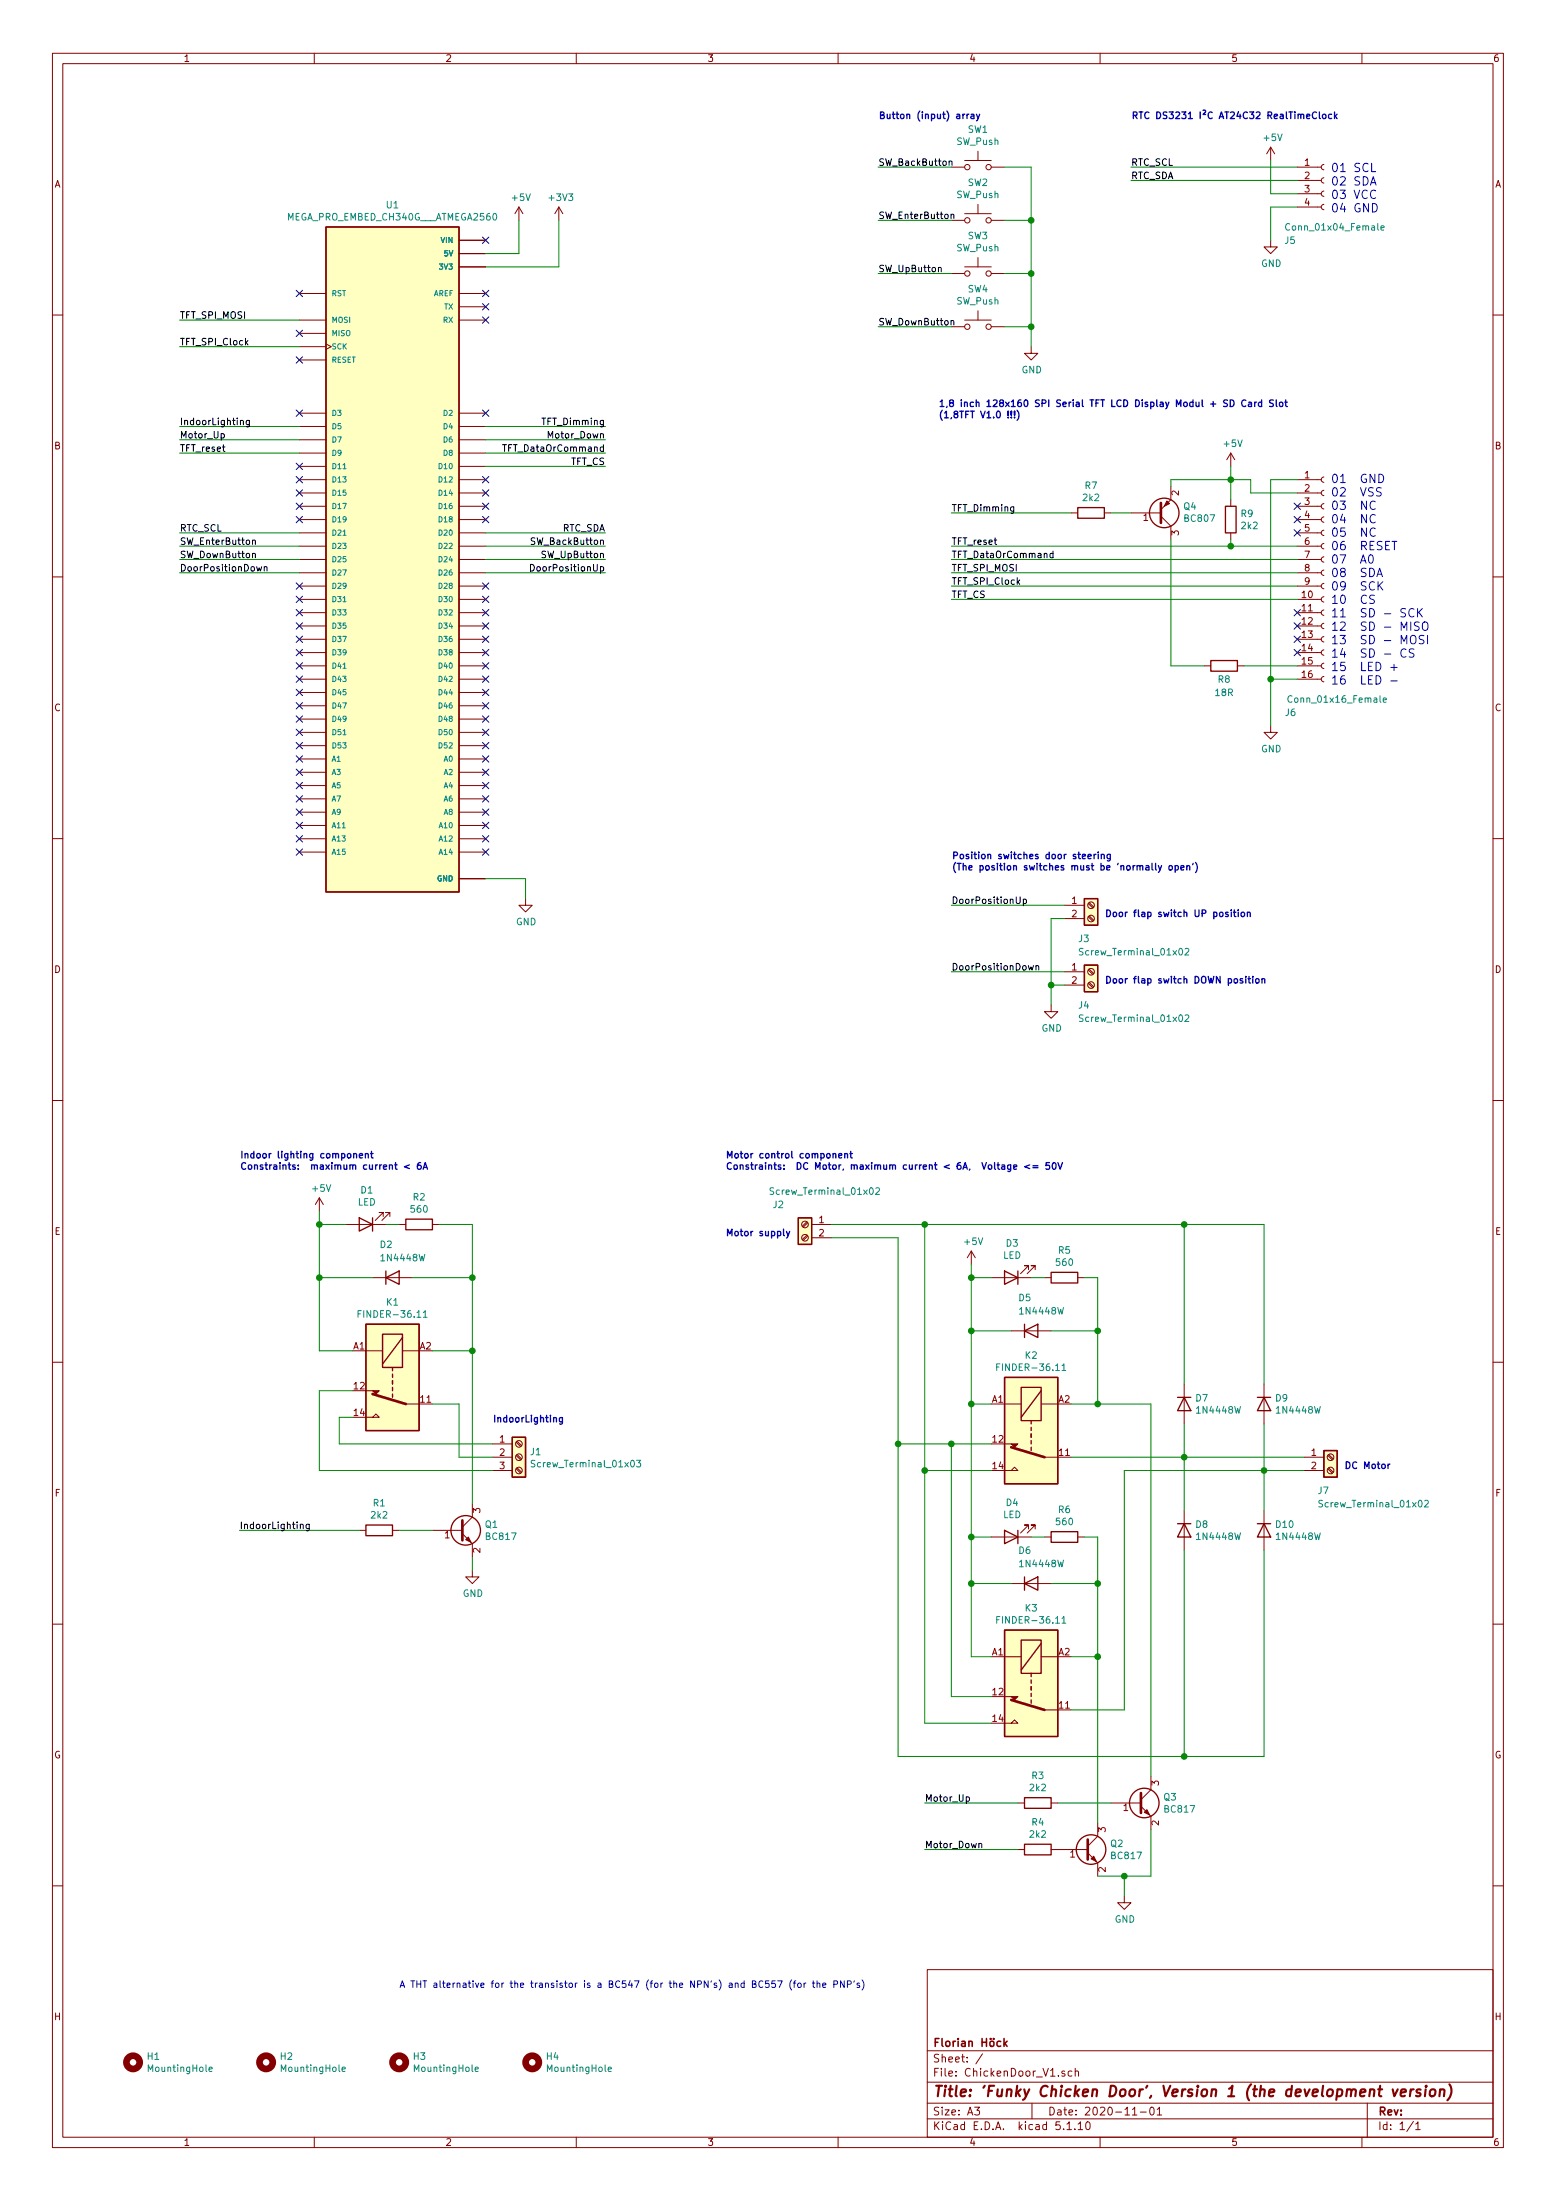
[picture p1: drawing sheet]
<svg xmlns="http://www.w3.org/2000/svg" width="297mm" height="420mm" viewBox="0 0 297 420" stroke-linecap="round" stroke-linejoin="round" font-family="sans-serif">
<g fill="none" stroke="#840000" stroke-width=".19">
<path d="M10 10.2h277v400h-277zM12 12.2h273v396h-273zM60 10.2v2M110 10.2v2M160 10.2v2M210 10.2v2M260 10.2v2M99.1 39.5l-.8 1.3M99.1 39.5v2.6M99.1 39.5l.7 1.3M106.7 39.5l-.8 1.3M106.7 39.5v2.6"/>
<path d="M106.7 39.5l.7 1.3M181.6 31.9h2.5M184.1 30.6h5.1M186.7 28.9v1.7M186.7 39v1.8M189.2 31.9h2.6M242.6 28.1l-.8 1.3M242.6 28.1v2.5M242.6 28.1l.7 1.3M247.6 31.9h4.6M247.6 39.5h4.6M247.6 37h4.6"/>
<path d="M247.6 34.5h4.6M252.7 39l-.3 .1-.2 .4 .1 .3 .4 .2M252.7 36.5l-.3 .1-.2 .3 .1 .4 .4 .2M252.7 34l-.3 .1-.2 .3 .1 .4 .4 .2M252.7 31.4l-.3 .1-.2 .3 .1 .4 .4 .2M57.1 56h5.1M87.6 56h5.1M87.6 45.9h5.1M87.6 48.4h5.1M87.6 51h5.1M87.6 58.6h5.1M181.6 42.1h2.5"/>
<path d="M181.6 52.2h2.5M184.1 51h5.1M184.1 40.8h5.1M186.7 49.2v1.8M186.7 59.4v1.7M189.2 42.1h2.6M189.2 52.2h2.6M242.6 45.9v1.3h1.2l-1.2 1.2-1.3-1.2h1.3M10 60.2h2M57.1 61.1h5.1M57.1 78.9h5.1M57.1 63.7h5.1"/>
<path d="M57.1 66.2h5.1M57.1 68.7h5.1M62.2 65.7l1 .5-1 .5M87.6 61.1h5.1M87.6 78.9h5.1M181.6 62.4h2.5M184.1 61.1h5.1M189.2 62.4h2.6M196.8 66.2v1.3h1.3l-1.3 1.2-1.2-1.2h1.2M285 60.2h2M57.1 99.2h5.1M57.1 96.7h5.1"/>
<path d="M57.1 94.1h5.1M57.1 91.6h5.1M57.1 81.4h5.1M57.1 84h5.1M57.1 86.5h5.1M57.1 89.1h5.1M87.6 99.2h5.1M87.6 96.7h5.1M87.6 94.1h5.1M87.6 91.6h5.1M87.6 81.4h5.1M87.6 84h5.1"/>
<path d="M87.6 86.5h5.1M87.6 89.1h5.1M204.5 98h1.2M210.8 98h1.3M215.9 98h5.7M221.6 98.6l1.9 1.9v2.5M223.5 92.9v2.5l-1.9 1.9M234.9 86.5v2.6M234.9 95.4v1.3M234.9 86.5l-.7 1.3M234.9 86.5l.8 1.3M247.6 99.2h4.6"/>
<path d="M247.6 96.7h4.6M247.6 94.1h4.6M247.6 91.6h4.6M252.7 98.7l-.3 .1-.2 .4 .1 .3 .4 .2M252.7 96.2l-.3 .1-.2 .3 .1 .4 .4 .2M252.7 93.6l-.3 .1-.2 .4 .1 .4 .4 .2M252.7 91.1l-.3 .1-.2 .3 .1 .4 .4 .2M10 110.2h2M57.1 119.5h5.1M57.1 117h5.1M57.1 114.5h5.1M57.1 111.9h5.1"/>
<path d="M57.1 109.4h5.1M57.1 106.8h5.1M57.1 104.3h5.1M57.1 101.8h5.1M87.6 119.5h5.1M87.6 117h5.1M87.6 114.5h5.1M87.6 111.9h5.1M87.6 109.4h5.1M87.6 106.8h5.1M87.6 104.3h5.1M87.6 101.8h5.1"/>
<path d="M234.9 101.8v1.2M247.6 119.5h4.6M247.6 117h4.6M247.6 114.5h4.6M247.6 111.9h4.6M247.6 109.4h4.6M247.6 106.8h4.6M247.6 104.3h4.6M247.6 101.8h4.6M252.7 119l-.3 .1-.2 .4 .1 .4 .4 .2M252.7 116.5l-.3 .1-.2 .3 .1 .4 .4 .2M252.7 114l-.3 .1-.2 .3 .1 .4 .4 .2"/>
<path d="M252.7 111.4l-.3 .1-.2 .4 .1 .3 .4 .2M252.7 108.9l-.3 .1-.2 .3 .1 .4 .4 .2M252.7 106.3l-.3 .1-.2 .4 .1 .4 .4 .2M252.7 103.8l-.3 .1-.2 .3 .1 .4 .4 .2M252.7 101.3l-.3 .1-.2 .3 .1 .4 .4 .2M285 110.2h2M57.1 129.7h5.1M57.1 127.2h5.1M57.1 124.6h5.1M57.1 122.1h5.1M57.1 132.2h5.1M57.1 134.8h5.1"/>
<path d="M57.1 137.3h5.1M57.1 139.9h5.1M87.6 129.7h5.1M87.6 127.2h5.1M87.6 124.6h5.1M87.6 122.1h5.1M87.6 132.2h5.1M87.6 134.8h5.1M87.6 137.3h5.1M87.6 139.9h5.1M229.9 127.2h1.2M236.2 127.2h1.3"/>
<path d="M242.6 138.6v1.3h1.2l-1.2 1.2-1.3-1.2h1.3M247.6 129.7h4.6M247.6 127.2h4.6M247.6 124.6h4.6M247.6 122.1h4.6M252.7 129.2l-.3 .1-.2 .3 .1 .4 .4 .2M252.7 126.7l-.3 .1-.2 .3 .1 .4 .4 .2M252.7 124.1l-.3 .1-.2 .4 .1 .3 .4 .2M252.7 121.6l-.3 .1-.2 .3 .1 .4 .4 .2M57.1 142.4h5.1M57.1 144.9h5.1M57.1 147.5h5.1"/>
<path d="M57.1 150h5.1M57.1 152.6h5.1M57.1 155.1h5.1M57.1 157.6h5.1M87.6 142.4h5.1M87.6 144.9h5.1M87.6 147.5h5.1M87.6 150h5.1M87.6 152.6h5.1M87.6 155.1h5.1M87.6 157.6h5.1M10 160.2h2"/>
<path d="M57.1 160.2h5.1M57.1 162.7h5.1M87.6 167.8h5.1M87.6 160.2h5.1M87.6 162.7h5.1M100.3 171.6v1.3h1.3l-1.3 1.3-1.2-1.3h1.2M203.2 172.9h3.8M203.2 175.4h3.8M207.7 175.1l.9 .8M207.7 172.6l.9 .8M207.9 174.9l.9 .9M207.9 172.4l.9 .8"/>
<path d="M285 160.2h2M200.7 191.9v1.3h1.2l-1.2 1.3-1.3-1.3h1.3M203.2 185.6h3.8M203.2 188.1h3.8M207.7 187.8l.9 .8M207.7 185.3l.9 .8M207.9 187.6l.9 .9M207.9 185.1l.9 .8M10 210.2h2M285 210.2h2M61 228.8l-.8 1.2M61 228.8v2.5"/>
<path d="M61 228.8l.7 1.2M66 233.8h7.7M73.2 232.3v-.7h-.8h.8l-1.6 1.5M74.4 232.3v-.7h-.7h.7l-1.5 1.5M76.2 233.8h1.3M82.5 233.8h1.3M154 235.9l-.8 .8M154 233.3l-.8 .9M154.2 236.1l-.9 .8M154.2 233.5l-.9 .9M154.9 233.8h3.8M154.9 236.4h3.8"/>
<path d="M185.4 238.9l-.7 1.3M185.4 238.9v2.6M185.4 238.9l.8 1.3M69.8 258h3.2M71.1 244h7.6M76.8 258h3.2M189.2 244h7.6M193 254.2h7.7M196.3 242.5v-.8h-.7h.7l-1.5 1.5M197.6 242.5v-.8h-.8h.8l-1.5 1.5M199.4 244h1.3M205.7 244h1.3"/>
<path d="M10 260.2h2M69.8 265.6h1.3M69.8 270.7h1.3M71.1 270.7l.7-.7 .6 .7zM77.5 268.1h2.5M94 275.8h3.8M94 278.3h3.8M98.5 278l.9 .8M98.5 275.4l.9 .9M98.7 277.8l.9 .8M98.7 275.3l.9 .8M191.8 275.8h1.2"/>
<path d="M191.8 268.1h3.1M198.8 268.1h3.1M199.4 278.3h2.5M226.1 264.3v7.6M241.3 264.3v7.6M248.9 278.3h3.8M253.5 278l.8 .8M253.6 277.8l.9 .8M285 260.2h2M68.6 292.3h1.2M74.9 292.3h1.3M82.5 292.3h5.8"/>
<path d="M88.3 292.9l1.9 1.9v2.5M90.2 299.9v1.3h1.2l-1.2 1.2-1.3-1.2h1.3M90.2 287.2v2.5l-1.9 1.9M94 280.8h3.8M98.5 280.5l.9 .8M98.7 280.3l.9 .9M189.2 293.5h7.6M191.8 280.8h1.2M193.7 280.2l.6 .6h-1.3zM196.3 292v-.7h-.7h.7l-1.5 1.5M197.6 292v-.7h-.8h.8l-1.5 1.5M199.4 293.5h1.3"/>
<path d="M205.7 293.5h1.3M226.1 288.5v7.6M241.3 288.5v7.6M248.9 280.8h3.8M253.5 280.5l.8 .8M253.6 280.3l.9 .9M10 310.2h2M191.8 316.4h3.1M193 302.4h7.7M198.8 316.4h3.1M285 310.2h2M191.8 324h1.2"/>
<path d="M191.8 329.1h1.2M193.7 328.5l.6 .6h-1.3zM199.4 326.6h2.5M219.7 339.3v2.5l-1.9 1.9M194.3 344.3h1.3M194.3 353.2h1.3M200.7 344.3h1.2M200.7 353.2h6.9M207.6 353.9l1.9 1.9v2.5M209.5 348.1v2.6l-1.9 1.9M212.1 344.3h5.7M217.8 345l1.9 1.9v2.5"/>
<path d="M10 360.2h2M177 376.2h108v32h-108zM214.6 362.1v1.3h1.3l-1.3 1.3-1.2-1.3h1.2M285 360.2h2M177 397.7h108M177 391.7h108M187.6 392.2l-1.3 2M203.3 395.6l-.4-.1-.2 .2 .1 .3 .5 .1v.3h-.6M204.6 395.6l-.4-.1-.3 .3 .1 .6 .2 .1 .4-.1M205.3 395.6l.2-.1 .3 .1 .1 .9M205.3 395v1.5M60 408.2v2"/>
<path d="M110 408.2v2M160 408.2v2M177 404.7h108M177 401.7h108M186.1 402.4h.9l-.5 .6 .4 .1v.7l-.2 .1-.6-.1M197 401.7v3M203.7 405.7l.4-.5v1.5M203.7 406.7h.8M205.2 406.6v.1M205.8 405.7l.4-.5v1.5M205.8 406.7h.9M207.4 405.4l.3-.2a.94 .94 0 0 1 0 1.5l-.4-.3v-.6z"/>
<path d="M210 408.2v2M216.2 402.9l.4-.5v1.5M216.2 403.9h.8M217.7 403.4h1.1M219.6 402.6l.4-.2a.94 .94 0 0 1 0 1.5 .82 .82 0 0 1-.4-1.3zM220.9 402.9l.4-.5v1.5M220.9 403.9h.9M260 408.2v2M261 401.7v6.5M269.8 405.1l-1.2 2M270.3 405.7l.4-.5v1.5M270.3 406.7h.8"/>
<circle cx="184.7" cy="31.9" r=".51"/>
<circle cx="188.7" cy="31.9" r=".51"/>
<circle cx="184.7" cy="52.2" r=".51"/>
<circle cx="184.7" cy="42.1" r=".51"/>
<circle cx="188.7" cy="42.1" r=".51"/>
<circle cx="188.7" cy="52.2" r=".51"/>
<circle cx="184.7" cy="62.4" r=".51"/>
<circle cx="188.7" cy="62.4" r=".51"/>
<circle cx="208.3" cy="172.9" r=".63"/>
<circle cx="208.3" cy="175.4" r=".63"/>
<circle cx="208.3" cy="188.1" r=".63"/>
<circle cx="208.3" cy="185.6" r=".63"/>
<circle cx="153.7" cy="236.4" r=".63"/>
<circle cx="153.7" cy="233.8" r=".63"/>
<circle cx="99.1" cy="278.3" r=".63"/>
<circle cx="99.1" cy="275.8" r=".63"/>
<circle cx="254" cy="278.3" r=".63"/>
<circle cx="99.1" cy="280.8" r=".63"/>
<circle cx="254" cy="280.8" r=".63"/>
</g>
<path d="M265.9 399l.3 1.3 .6-1.3M267.4 399.7l1-.2-.1-.4h-.7l-.2 1 .2 .2 .6-.1M269.3 399l-.2 1.3M269.9 399l-.4 .1-.2 .3M271.2 399.1a.49 .49 0 0 0-.8 .3l.1 .2 .4 .1 .3 .3-.3 .3-.6-.1M272.2 399l-.2 1.3M272.3 398.3l-.2 .1 .1 .1 .1-.2-.1 .2M273.1 399.2l.1-.1a.53 .53 0 0 1 .8 .3l-.2 .8a.51 .51 0 0 1-.5 .2 .51 .51 0 0 1-.4-.4zM274.9 399.2l.3-.2 .5 .1-.1 1.2M274.9 399l-.1 1.3M276.7 398.1a2.31 2.31 0 0 1-.4 3" fill="none" stroke="#840000" stroke-width=".41"/>
<path d="M191.7 389.3v1.5M191.8 390.3l.5 .5M192.3 389.8l-.6 .6" fill="none" stroke="#840000" stroke-width=".3"/>
<g fill="none" stroke="#840000" stroke-width=".25">
<path d="M62.2 43.3h25.4v127h-25.4zM205.7 96.9h5.1v2.1h-5.1zM233.9 96.7h2.1v5.1h-2.1zM231.1 126.2h5.1v2h-5.1zM207 171.6h2.5v5.1h-2.5zM207 184.3h2.5v5.1h-2.5zM68.6 232.6l2.5 1.2-2.5 1.3zM71.1 232.6v2.5M77.5 232.8h5v2.1h-5zM152.4 232.6h2.5v5.1h-2.5zM69.8 252.9h10.2v20.3h-10.2zM73 254.8h3.8v6.4h-3.8z"/>
<path d="M73.7 244l2.5-1.3v2.6zM73.7 242.7v2.6M76.8 255.4l-3.8 5.1M191.8 242.7l2.5 1.3-2.5 1.3zM194.3 242.7v2.6M195.6 254.2l2.5-1.3v2.5zM195.6 252.9v2.5M200.7 243h5v2h-5zM74.9 261.2v.6M74.9 262.4v.7M74.9 263.7v.6M74.9 265v.6"/>
<path d="M74.9 266.2v.7M97.8 274.5h2.5v7.6h-2.5zM191.8 263.1h10.1v20.3h-10.1zM194.9 265h3.9v6.3h-3.9zM196.8 271.3v.6M196.8 272.6v.6M196.8 273.9v.6M196.8 275.1v.7M196.8 276.4v.6M198.8 265.6l-3.9 5.1M224.8 266.9h2.5M226.1 266.9l1.2 2.5h-2.5z"/>
<path d="M240 266.9h2.6M241.3 266.9l1.3 2.5h-2.6zM252.7 277h2.6v5.1h-2.6zM69.8 291.3h5.1v2h-5.1zM191.8 292.3l2.5 1.2-2.5 1.3zM194.3 292.3v2.5M200.7 292.5h5v2.1h-5zM224.8 291h2.5M226.1 291l1.2 2.5h-2.5zM240 291h2.6M241.3 291l1.3 2.5h-2.6zM191.8 311.3h10.1v20.3h-10.1z"/>
<path d="M194.9 313.2h3.9v6.4h-3.9zM195.6 302.4l2.5-1.2v2.5zM195.6 301.2v2.5M196.8 319.6v.6M198.8 313.9l-3.9 5M196.8 320.8v.7M196.8 322.1v.6M196.8 323.4v.6M196.8 324.7v.6M195.6 343.3h5.1v2.1h-5.1zM195.6 352.2h5.1v2h-5.1z"/>
<circle cx="222.2" cy="98" r="2.82"/>
<circle cx="88.9" cy="292.3" r="2.82"/>
<circle cx="208.3" cy="353.2" r="2.82"/>
<circle cx="218.4" cy="344.3" r="2.82"/>
</g>
<g fill="none" stroke="#008484" stroke-width=".19">
<path d="M246.2 42.8a.6 .6 0 0 0-.8 .4 .6 .6 0 0 0 .6 .8l.2-.2M263.6 43.5l.6-.1v-.2l-.4-.1-.2 .2 .1 .6h.5M65.5 89.5h.6M65.5 102.2h.6M65.5 114.9h.6M65.5 127.6h.6M246.6 133a.6 .6 0 0 0-.8 .4 .6 .6 0 0 0 .6 .7l.2-.1M264.1 133.7l.6-.1-.1-.3h-.4l-.1 .2v.6h.5M65.5 140.3h.6M206.8 193.9l-.5-.1-.2 .1v.5l.6 .2 .1 .3-.3 .2-.5-.1M206.8 181.2l-.5-.1-.2 .1v.5l.6 .2 .1 .3-.3 .2-.5-.1M226.2 193.9l.5-.1 .2 .4-.7 .9h.7"/>
<path d="M226.2 181.2l.5-.1 .2 .4-.7 .9h.7M147.7 226.9l-.5-.1-.2 .2 .1 .4 .6 .2v.3l-.2 .2h-.5M167.2 227l.5-.2 .2 .4-.8 .9h.8M68.4 250.9h.4M69 250.3h-.6v1.3M80.8 250.7l.4-.4v1.3M80.8 251.6h.7M102.1 279l-.5-.1-.2 .1 .1 .4 .6 .3v.2l-.2 .3-.5-.1M121.5 278.9h.8l-.4 .5 .4 .1-.1 .6-.5 .1-.2-.2M190.3 261.1h.4M190.9 260.5h-.6v1.2M202.7 260.8l.4-.3v1.2"/>
<path d="M202.7 261.7h.8M252.5 286.6l-.5-.1-.2 .2 .1 .4 .5 .2 .1 .3-.3 .2-.4-.1M272 286.7l.4-.2 .3 .4-.8 .9h.8M190.3 309.3h.4M190.9 308.7h-.6v1.3M202.7 309.1l.4-.4v1.3M202.7 310h.8M39.9 395.2l.6-.1v-.3h-.4l-.2 .2 .1 .6h.5M65.3 395.2l.6-.1v-.3h-.4l-.2 .2 .1 .6h.5M90.7 395.2l.6-.1v-.3h-.4l-.2 .2 .1 .6h.5M116.1 395.2l.6-.1v-.3h-.4l-.2 .2 .1 .6h.5"/>
</g>
<g fill="#ffffc2" stroke="#ffffc2" stroke-width=".19">
<path d="M97.8 274.5h2.5v7.6h-2.5z"/>
<path d="M207 184.3h2.5v5.1h-2.5z"/>
<path d="M207 171.6h2.5v5.1h-2.5z"/>
<path d="M152.4 232.6h2.5v5.1h-2.5z"/>
<path d="M252.7 277h2.6v5.1h-2.6z"/>
<path d="M62.2 43.3h25.4v127h-25.4z"/>
<path d="M191.8 311.3h10.1v20.3h-10.1z"/>
<path d="M191.8 263.1h10.1v20.3h-10.1z"/>
<path d="M69.8 252.9h10.2v20.3h-10.2z"/>
</g>
<path d="M221.6 96.1v3.8M71.1 266.2l6.4 1.9M193 276.4l6.4 1.9M88.3 290.4v3.8M193 324.7l6.4 1.9M207.6 351.3v3.8M217.8 342.4v3.8" fill="none" stroke="#840000" stroke-width=".51"/>
<g fill="#840000" stroke="#840000" stroke-width=".19">
<path d="M222.8 95.7l.5 .5-1.1 .5z"/>
<path d="M208.3 355l.5-.5 .5 1z"/>
<path d="M218.4 346.1l.5-.5 .6 1z"/>
<path d="M88.9 294l.5-.5 .5 1.1z"/>
<path d="M193 324h1.3l-.6 .7z"/>
<path d="M193 275.8h1.3l-.6 .6z"/>
<path d="M71.1 265.6h1.3l-.6 .6z"/>
</g>
<g fill="none" stroke="#840000" stroke-width="1.3">
<circle cx="25.4" cy="393.9" r="1.27"/>
<circle cx="50.8" cy="393.9" r="1.27"/>
<circle cx="76.2" cy="393.9" r="1.27"/>
<circle cx="101.6" cy="393.9" r="1.27"/>
</g>
<g fill="none" stroke="#008400" stroke-width=".19">
<path d="M167.6 31.9h14M191.8 31.9h5v34.3M215.9 31.9h31.7M215.9 34.5h31.7M242.6 30.6v6.4h5M247.6 39.5h-5v6.4M99.1 42.1v6.3h-6.4M106.7 42.1v8.9h-14M167.6 42.1h14M167.6 52.2h14M191.8 42.1h5M191.8 52.2h5"/>
<path d="M34.3 61.1h22.8M34.3 66.2h22.8M167.6 62.4h14M191.8 62.4h5M34.3 86.5h22.8M34.3 81.4h22.8M34.3 84h22.8M92.7 86.5h22.9M92.7 89.1h22.9M92.7 81.4h22.9M92.7 84h22.9M181.6 98h22.9"/>
<path d="M212.1 98h3.8M223.5 92.9v-1.3h15.3v2.5h8.8M234.9 89.1v6.3M247.6 91.6h-5v47M34.3 101.8h22.8M34.3 106.8h22.8M34.3 109.4h22.8M34.3 104.3h22.8M92.7 101.8h22.9M92.7 106.8h22.9M92.7 109.4h22.9M92.7 104.3h22.9"/>
<path d="M181.6 106.8h66M181.6 114.5h66M181.6 111.9h66M181.6 109.4h66M181.6 104.3h66M223.5 103v24.2h6.4M234.9 103v1.3M237.5 127.2h10.1M242.6 129.7h5M92.7 167.8h7.6v3.8M181.6 172.9h21.6M203.2 175.4h-2.5v16.5"/>
<path d="M181.6 185.6h21.6M200.7 188.1h2.5M61 233.8h5M61 231.3v26.7h6.3M73.7 233.8h2.5M83.8 233.8h6.4v53.4M158.7 233.8h82.6v30.5M158.7 236.4h12.7v99h69.9v-39.3M176.5 233.8v95.3h12.7M226.1 233.8v30.5M61 244h10.1M78.7 244h11.5"/>
<path d="M82.5 258h7.7M185.4 244h3.8M185.4 241.5v74.9h3.8M185.4 254.2h7.6M196.8 244h2.6M200.7 254.2h8.8M207 244h2.5v24.1M67.3 265.6h-6.3v15.2h33M67.3 270.7h-2.5v5.1h29.2M82.5 268.1h5.1v10.2h6.4M171.4 275.8h17.8M181.6 275.8v48.2h7.6"/>
<path d="M185.4 268.1h3.8M204.5 278.3h44.4M204.5 268.1h15.2v71.2M226.1 271.9v16.6M241.3 271.9v16.6M45.7 292.3h22.9M76.2 292.3h6.3M90.2 297.3v2.6M176.5 280.8h12.7M185.4 293.5h3.8M196.8 293.5h2.6M207 293.5h2.5v54.6"/>
<path d="M226.1 296.1v39.3M248.9 280.8h-34.3v45.8h-10.1M185.4 302.4h7.6M200.7 302.4h8.8M204.5 316.4h5M176.5 344.3h17.8M176.5 353.2h17.8M201.9 344.3h10.2M214.6 358.3v3.8M219.7 349.4v8.9h-10.2"/>
</g>
<g fill="none" stroke="#000" stroke-width=".19">
<path d="M181.2 30.9l.2-.1h.3v.8M181.2 30.8v.8M179.1 51.2l.2-.1h.3l.1 .8M181.6 41l.1-.1 .3 .1 .1 .7M181.6 40.9v.8M181.6 61.4l.1-.2 .3 .1 .1 .8M42.2 82.9l.4-.1 .2 .2-.1 .6h-.5M45.9 80.4l.2-.1h.3l.1 .8M47.6 80.3l-.1 1.1-.2 .2-.2-.1M47.6 80.3h-.4l-.2 .2 .1 .6h.5M95.9 84.9h.8M193.5 96.8v1.1l-.2 .2-.3-.1"/>
<path d="M193.5 96.8h-.3l-.3 .2 .1 .6h.5M48.2 105.8l.2-.1h.3v.8M48.2 103.3l.2-.2 .3 .1v.8M48.2 103.1v.9M49 108.2l.2 .9 .3-.7 .2 .7 .3-.9M50.4 108.3l.2-.1 .3 .1 .1 .8M50.4 108.2v.9M101.3 107.8a.64 .64 0 0 1 .7 .6 .64 .64 0 0 1-.7 .7zM114.6 103.3l.2-.2 .3 .1 .1 .8M114.6 108.3l.4-.1 .2 .2-.1 .6h-.5M201 105.7h-.3l-.3 .2 .1 .6h.5M201 105.2v1.3"/>
<path d="M194 171.3v1l.3 .3 .3-.1 .1-.2v-1M195.4 171.8l.3-.1 .2 .2-.1 .6h-.4M195.4 171.7v1.3M196.3 184.4l.2 .9 .3-.7 .2 .7 .3-.9M197.8 184.5l.1-.1 .3 .1 .1 .8M197.8 184.4v.9M57.3 291.2l.2-.1 .3 .1 .1 .7M59 291.1v1.1l-.2 .2-.3-.1M59 291.2l-.3-.1-.3 .2 .1 .6h.5M184.5 343.2h.3l.3 .2-.2 .6h-.4M186.9 352.2l.1-.1h.4v.8"/>
</g>
<g fill="none" stroke="#0000c2" stroke-width=".19">
<path d="M261.6 35.3l.6-1.6 .5 1.6M261.8 34.9h.7M261.8 31.2v1.6h.8M262 38.9a.81 .81 0 0 1 .9 .8 .81 .81 0 0 1-.9 .8zM262.6 36.5a.64 .64 0 0 0-.8 0 .64 .64 0 0 0-.2 .7 .6 .6 0 0 0 .3 .6 .6 .6 0 0 0 .7 0M262.5 95.9a.64 .64 0 0 0-.8-.1 .64 .64 0 0 0-.2 .8 .6 .6 0 0 0 .4 .6 .6 .6 0 0 0 .6-.1M262.5 98.4a.64 .64 0 0 0-.8 0 .64 .64 0 0 0-.2 .8 .6 .6 0 0 0 .4 .6 .6 .6 0 0 0 .6-.1M263.2 90.6a.81 .81 0 0 1 .9 .8 .81 .81 0 0 1-.9 .8zM263.7 93.2l-.6-.1-.3 .2v.4l.7 .3 .2 .4-.3 .3h-.6M261.5 106h.1a.85 .85 0 0 1 .6 .8 .85 .85 0 0 1-.6 .8 1.06 1.06 0 0 1-.1-1.6zM262.4 113.7h-.6l-.3 .3 .1 .3 .7 .3v.5l-.2 .2-.6-.1M262.5 101a.64 .64 0 0 0-.8 0 .64 .64 0 0 0-.2 .7 .6 .6 0 0 0 .4 .7 .6 .6 0 0 0 .6-.1"/>
<path d="M262.8 110.1l.6-1.6 .5 1.6M263 109.7h.8M263.3 111.8l.7 .9M264 111.1l-.9 .9M265.7 103.4h.9M266.2 103.4v1.6M268.3 116.3l-.6-.1-.3 .3 .2 .4 .6 .3v.5l-.2 .1-.6-.1M269.3 118.8v1.6M269.9 116.4a.64 .64 0 0 0-.8 0 .64 .64 0 0 0-.2 .7 .6 .6 0 0 0 .3 .6 .6 .6 0 0 0 .7 0M270.6 116.2v1.6M270.8 116.9l.7 .9M270.9 118.9l-.6-.1-.2 .1v.5l.7 .3 .1 .4-.3 .3-.6-.1"/>
<path d="M271.5 116.2l-.9 .9M271.6 119a.54 .54 0 0 1 .6-.2 .54 .54 0 0 1 .4 .5v.6a.53 .53 0 0 1-.5 .5 .53 .53 0 0 1-.6-.5zM265.5 127.5h1.2M265.5 130h1.2M266.1 126.9v1.2M268.4 124.1a.64 .64 0 0 0-.8 0 .64 .64 0 0 0-.2 .7 .6 .6 0 0 0 .3 .6 .6 .6 0 0 0 .7 0M269.3 121.6a.54 .54 0 0 1 .6-.2 .54 .54 0 0 1 .4 .5v.5a.53 .53 0 0 1-.5 .6 .53 .53 0 0 1-.6-.6zM269.9 124l-.6-.1-.3 .3 .2 .4 .6 .3v.5l-.2 .1-.6-.1M271.8 121.4h-.6l-.2 .1v.5l.7 .3 .1 .3-.3 .4-.6-.1M272.5 121.4v1.6M146.8 378.3h-.6l-.1 .6 .2-.1 .5 .1v.5l-.2 .2-.5-.2M148 378.3h-.6l-.1 .6 .5-.1 .3 .2v.3l-.3 .3-.5-.2"/>
<path d="M148.5 378.3h.8l-.5 1.3M151.1 378.1a1.47 1.47 0 0 0 0 2M151.4 378.7h.5M151.9 378.3l-.3 .2v1.1M152.4 378.8l.3-.1 .3 .3-.2 .5-.3 .1-.2-.3zM153.5 378.7v.9M153.8 378.7l-.3 .3M155.1 378.7h.4M155.2 378.3v1.1l.3 .2M156 378.9l.2-.2 .3 .1v.8M156 378.3v1.3M157 379.1l.7-.1-.1-.2-.3-.1-.3 .2 .1 .6h.5"/>
<path d="M159.2 379l.6-.1v-.5l-.6-.1v1.3M161.2 378.3v1.3l-.7-1.3v1.3M161.8 379l.6-.1 .1-.2-.1-.3-.6-.1v1.3M163.1 378.3l-.1 .3M164.1 378.8l-.3-.1-.2 .2 .1 .2 .4 .1v.3h-.5M164.6 378.1a1.47 1.47 0 0 1 0 2"/>
</g>
<g fill="none" stroke="#0000c2" stroke-width=".25">
<path d="M185 21.8l-.4 .2M185.4 21.9h.5v.7M185.9 22.1l-.6 .2 .1 .3h.5M186.4 21.8l.3 .8M187 21.8l-.4 1.2-.2 .1M251.3 21.5a.6 .6 0 0 0-.8 .4 .6 .6 0 0 0 .6 .7l.2-.1M251.9 21.4v1.1l.1 .1M252.6 21.9l.3-.1 .2 .2-.1 .6h-.3l-.2-.2zM254.2 21.9l-.4-.1-.2 .2 .1 .6h.5M254.8 21.4v1.2M254.9 22.2l.3 .4M255.2 21.8l-.4 .5"/>
<path d="M193.1 79.7v.1M193.1 78.5v.8M193.7 79.7v.1M193.7 78.5v.8M194.2 78.4a1.47 1.47 0 0 1 0 1.9M234.8 76.4a.64 .64 0 0 1 .8 .6 .64 .64 0 0 1-.8 .6zM237.8 76.5a.6 .6 0 0 0-.8 .4 .6 .6 0 0 0 .6 .7l.2-.1M238.4 76.9h.5v.7M238.9 77.1l-.4 .1-.2 .1 .2 .3h.4M239.5 76.8v.8M239.9 76.8l-.4 .2M240.8 76.9l-.3-.1-.3 .2 .2 .6h.4"/>
<path d="M240.8 76.4v1.2M243.1 76.4h-.5l-.2 .1 .1 .4 .5 .2 .1 .3-.3 .2h-.4M243.6 76.4v1.1l.2 .1M244.3 76.9l.4-.1 .2 .2-.1 .6h-.3l-.2-.1zM245.3 76.8h.4M245.4 76.4v1.1l.3 .1M208.9 163.2v.8M209.2 163.2l-.3 .2M209.7 162.7v.2M209.7 163.2v.8M210.2 163.3l.5-.1 .1 .8M210.2 163.2v.8"/>
<path d="M211.9 163.2v1.1l-.2 .1h-.3M211.9 163.2h-.3l-.3 .2 .2 .5h.4M223.2 165.4l.3-.1 .3 .2-.1 .6-.3 .1-.2-.2zM224.3 165.4l.4-.1 .2 .2-.1 .6h-.5M224.3 165.3v1.3M225.4 165.7l.6-.1v-.2l-.4-.1-.2 .2 .1 .6h.5M226.6 165.4l.1-.1 .4 .1v.8M226.6 165.3v.9M227.8 164.9l-.1 .2M228.2 164.7a1.47 1.47 0 0 1 0 1.9M235.5 174.2h.4M235.6 173.8v1.1l.3 .1"/>
<path d="M236.4 173.8v.1M236.4 174.2v.8M237 174.3l.3-.1 .3 .2-.1 .6h-.3l-.3-.2zM238.1 174.3l.2-.1 .3 .1 .1 .7M238.1 174.2v.8M238.3 186.9h.4M238.4 186.5v1.1l.3 .1M239.2 186.5v.1M239.2 186.9v.8M239.8 187l.1-.1 .4 .1 .1 .5-.2 .2h-.3l-.1-.1zM240.9 187l.2-.1 .3 .1 .1 .7M240.9 186.9v.8"/>
<path d="M70.9 219.9v1.1l.3 .1M162.4 219.9v1.1l.3 .1M68.6 220.7l.6-.1v-.2l-.4-.1-.2 .2 .1 .6h.5M69.7 220.4l.3-.1 .3 .1v.7M69.7 220.3v.8M70.7 220.3h.5M78.2 222.5l-1 .3 1 .4M80.3 222l-.4 .1a.87 .87 0 0 0 0 1.2h.4l.1-.5-.2-.3h-.3l-.2 .3M80.8 223.3l.4-1.3 .4 1.3M80.9 223h.6M150.1 235.2l.3 .8M150.7 235.2l-.4 1.1-.2 .1"/>
<path d="M160.1 220.7l.6-.1v-.2l-.4-.1-.2 .2 .1 .6h.5M161.3 220.4l.1-.1 .3 .1 .1 .7M161.3 220.3v.8M162.2 220.3h.5M192.9 222.5v1.1l-.2 .1h-.3M192.9 222.5h-.3l-.2 .2 .1 .6h.4M193.5 222.9l.6-.1-.1-.3h-.3l-.2 .1v.7h.5M196.6 222.5l-1 .3 1 .4M197.2 222.6h.9M197.2 223h.9M200.3 222h-.6v.6l.1-.1 .5 .1v.6l-.1 .1-.5-.1M201 222.2l.2-.2a.67 .67 0 0 1 .4 .7 .67 .67 0 0 1-.4 .6l-.3-.5z"/>
<path d="M202 222l.4 1.3 .4-1.3M107.4 270.7l-.1 1.2-.2 .1-.3-.1M107.4 270.8l-.4-.1-.2 .3 .1 .5h.5M265.3 279.6l-.3 .2"/>
</g>
<g fill="#008400" stroke="#008400" stroke-width=".25">
<circle cx="61" cy="233.8" r=".51"/>
<circle cx="196.8" cy="52.2" r=".51"/>
<circle cx="196.8" cy="62.4" r=".51"/>
<circle cx="90.2" cy="244" r=".51"/>
<circle cx="176.5" cy="233.8" r=".51"/>
<circle cx="209.6" cy="254.2" r=".51"/>
<circle cx="214.6" cy="358.3" r=".51"/>
<circle cx="185.4" cy="293.5" r=".51"/>
<circle cx="61" cy="244" r=".51"/>
<circle cx="226.1" cy="335.4" r=".51"/>
<circle cx="209.6" cy="302.4" r=".51"/>
<circle cx="226.1" cy="233.8" r=".51"/>
<circle cx="196.8" cy="42.1" r=".51"/>
<circle cx="171.5" cy="275.8" r=".51"/>
<circle cx="176.5" cy="280.8" r=".51"/>
<circle cx="242.6" cy="129.7" r=".51"/>
<circle cx="209.6" cy="316.4" r=".51"/>
<circle cx="200.7" cy="188.1" r=".51"/>
<circle cx="226.1" cy="278.3" r=".51"/>
<circle cx="234.9" cy="104.3" r=".51"/>
<circle cx="185.4" cy="302.4" r=".51"/>
<circle cx="185.4" cy="244" r=".51"/>
<circle cx="185.4" cy="268.1" r=".51"/>
<circle cx="241.3" cy="280.8" r=".51"/>
<circle cx="185.4" cy="254.2" r=".51"/>
<circle cx="181.6" cy="275.8" r=".51"/>
<circle cx="234.9" cy="91.6" r=".51"/>
<circle cx="90.2" cy="258" r=".51"/>
<circle cx="209.6" cy="268.1" r=".51"/>
</g>
<g fill="none" stroke="#000084" stroke-width=".19">
<path d="M56.5 55.4l1.3 1.3M57.8 55.4l-1.3 1.3M92.1 58l1.2 1.2M92.1 55.4l1.2 1.3M92.1 45.3l1.2 1.2M93.3 58l-1.2 1.2M93.3 55.4l-1.2 1.3M93.3 45.3l-1.2 1.2M56.5 78.3l1.3 1.2M56.5 68.1l1.3 1.3M56.5 63.1l1.3 1.2M57.8 78.3l-1.3 1.2"/>
<path d="M57.8 68.1l-1.3 1.3M57.8 63.1l-1.3 1.2M92.1 78.3l1.2 1.2M92.1 60.5l1.2 1.2M93.3 60.5l-1.2 1.2M93.3 78.3l-1.2 1.2M56.5 98.6l1.3 1.2M56.5 96.1l1.3 1.2M56.5 93.5l1.3 1.3M56.5 91l1.3 1.2M56.5 88.5l1.3 1.2M57.8 98.6l-1.3 1.2"/>
<path d="M57.8 96.1l-1.3 1.2M57.8 93.5l-1.3 1.3M57.8 91l-1.3 1.2M57.8 88.5l-1.3 1.2M92.1 91l1.2 1.2M92.1 93.5l1.2 1.3M92.1 96.1l1.2 1.2M92.1 98.6l1.2 1.2M93.3 91l-1.2 1.2M93.3 93.5l-1.2 1.3M93.3 96.1l-1.2 1.2M93.3 98.6l-1.2 1.2"/>
<path d="M247 98.6l1.3 1.2M247 96.1l1.3 1.2M248.3 98.6l-1.3 1.2M248.3 96.1l-1.3 1.2M56.5 111.3l1.3 1.2M56.5 113.9l1.3 1.2M56.5 116.4l1.3 1.2M56.5 118.9l1.3 1.3M57.8 113.9l-1.3 1.2M57.8 111.3l-1.3 1.2M57.8 116.4l-1.3 1.2M57.8 118.9l-1.3 1.3"/>
<path d="M92.1 118.9l1.2 1.3M92.1 116.4l1.2 1.2M92.1 113.9l1.2 1.2M92.1 111.3l1.2 1.2M93.3 118.9l-1.2 1.3M93.3 116.4l-1.2 1.2M93.3 113.9l-1.2 1.2M93.3 111.3l-1.2 1.2M247 118.9l1.3 1.3M247 116.4l1.3 1.2M247 101.2l1.3 1.2M248.3 118.9l-1.3 1.3"/>
<path d="M248.3 116.4l-1.3 1.2M248.3 101.2l-1.3 1.2M56.5 124l1.3 1.2M56.5 121.5l1.3 1.2M56.5 126.6l1.3 1.2M56.5 129.1l1.3 1.2M56.5 131.6l1.3 1.3M56.5 134.2l1.3 1.2M56.5 136.7l1.3 1.2M56.5 139.3l1.3 1.2M57.8 126.6l-1.3 1.2M57.8 131.6l-1.3 1.3"/>
<path d="M57.8 134.2l-1.3 1.2M57.8 124l-1.3 1.2M57.8 121.5l-1.3 1.2M57.8 129.1l-1.3 1.2M57.8 136.7l-1.3 1.2M57.8 139.3l-1.3 1.2M92.1 121.5l1.2 1.2M92.1 124l1.2 1.2M92.1 126.6l1.2 1.2M92.1 129.1l1.2 1.2M92.1 131.6l1.2 1.3M92.1 134.2l1.2 1.2"/>
<path d="M92.1 136.7l1.2 1.2M92.1 139.3l1.2 1.2M93.3 121.5l-1.2 1.2M93.3 124l-1.2 1.2M93.3 126.6l-1.2 1.2M93.3 129.1l-1.2 1.2M93.3 131.6l-1.2 1.3M93.3 134.2l-1.2 1.2M93.3 136.7l-1.2 1.2M93.3 139.3l-1.2 1.2M247 124l1.3 1.2M247 121.5l1.3 1.2"/>
<path d="M248.3 124l-1.3 1.2M248.3 121.5l-1.3 1.2M56.5 149.4l1.3 1.2M56.5 152l1.3 1.2M56.5 154.5l1.3 1.2M56.5 157l1.3 1.3M56.5 159.6l1.3 1.2M56.5 146.9l1.3 1.2M56.5 141.8l1.3 1.2M56.5 144.3l1.3 1.3M57.8 154.5l-1.3 1.2M57.8 157l-1.3 1.3"/>
<path d="M57.8 159.6l-1.3 1.2M57.8 152l-1.3 1.2M57.8 146.9l-1.3 1.2M57.8 149.4l-1.3 1.2M57.8 141.8l-1.3 1.2M57.8 144.3l-1.3 1.3M92.1 141.8l1.2 1.2M92.1 144.3l1.2 1.3M92.1 146.9l1.2 1.2M92.1 154.5l1.2 1.2M92.1 149.4l1.2 1.2M92.1 157l1.2 1.3"/>
<path d="M92.1 159.6l1.2 1.2M92.1 152l1.2 1.2M93.3 141.8l-1.2 1.2M93.3 144.3l-1.2 1.3M93.3 146.9l-1.2 1.2M93.3 154.5l-1.2 1.2M93.3 149.4l-1.2 1.2M93.3 157l-1.2 1.3M93.3 159.6l-1.2 1.2M93.3 152l-1.2 1.2M56.5 162.1l1.3 1.2M57.8 162.1l-1.3 1.2"/>
<path d="M92.1 162.1l1.2 1.2M93.3 162.1l-1.2 1.2"/>
</g>
<text font-size="2.8" fill="#840000" x="178" y="400.4">Title: 'Funky Chicken Door', Version 1 (the development version)</text>
<g font-size="2.2" fill="#0000c2">
<text x="254" y="32.9">01 SCL</text>
<text x="254" y="35.4">02 SDA</text>
<text x="254" y="38">03 VCC</text>
<text x="254" y="40.6">04 GND</text>
<text x="254" y="92.2">01 GND</text>
<text x="254" y="94.8">02 VSS</text>
<text x="254" y="97.4">03 NC</text>
<text x="254" y="99.9">04 NC</text>
<text x="254" y="102.5">05 NC</text>
<text x="254" y="105.1">06 RESET</text>
<text x="254" y="107.6">07 A0</text>
<text x="254" y="110.2">08 SDA</text>
<text x="254" y="112.8">09 SCK</text>
<text x="254" y="115.3">10 CS</text>
<text x="254" y="117.9">11 SD - SCK</text>
<text x="254" y="120.5">12 SD - MISO</text>
<text x="254" y="123">13 SD - MOSI</text>
<text x="254" y="125.6">14 SD - CS</text>
<text x="254" y="128.2">15 LED +</text>
<text x="254" y="130.7">16 LED -</text>
</g>
<g font-size="2.1" fill="#840000">
<text x="178" y="393.9">Sheet: /</text>
<text x="178" y="390.9">Florian Höck</text>
<text x="178" y="396.6">File: ChickenDoor_V1.sch</text>
<text x="178" y="406.8">KiCad E.D.A. kicad 5.1.10</text>
<text x="178" y="404">Size: A3</text>
<text x="200" y="404">Date: 2020-11-01</text>
<text x="263" y="404">Rev:</text>
<text x="263" y="406.8">Id: 1/1</text>
</g>
<g font-size="1.8" fill="#840000">
<text x="35" y="11.8">1</text>
<text x="85" y="11.8">2</text>
<text x="135" y="11.8">3</text>
<text x="185" y="11.8">4</text>
<text x="235" y="11.8">5</text>
<text x="285" y="11.8">6</text>
<text x="10.4" y="35.8">A</text>
<text x="249.1" y="31.7">1</text>
<text x="249.1" y="34.2">2</text>
<text x="285.4" y="35.8">A</text>
<text x="249.1" y="36.7">3</text>
<text x="249.1" y="39.3">4</text>
<text x="10.4" y="85.8">B</text>
<text x="285.4" y="85.8">B</text>
<text x="225" y="94.6" transform="rotate(-90 225 94.6)">2</text>
<text x="249.1" y="91.4">1</text>
<text x="249.1" y="93.9">2</text>
<text x="218.3" y="99.5">1</text>
<text x="249.1" y="96.4">3</text>
<text x="249.1" y="99">4</text>
<text x="249.1" y="101.5">5</text>
<text x="225" y="102.3" transform="rotate(-90 225 102.3)">3</text>
<text x="249.1" y="104.1">6</text>
<text x="249.1" y="106.6">7</text>
<text x="249.1" y="109.1">8</text>
<text x="249.1" y="111.7">9</text>
<text x="248.6" y="114.2">10</text>
<text x="248.6" y="116.8">11</text>
<text x="248.6" y="119.3">12</text>
<text x="248.6" y="121.8">13</text>
<text x="248.6" y="124.4">14</text>
<text x="248.6" y="126.9">15</text>
<text x="248.6" y="129.5">16</text>
<text x="10.4" y="135.8">C</text>
<text x="285.4" y="135.8">C</text>
<text x="204.6" y="172.6">1</text>
<text x="204.6" y="175.2">2</text>
<text x="10.4" y="185.8">D</text>
<text x="204.6" y="185.3">1</text>
<text x="285.4" y="185.8">D</text>
<text x="204.6" y="187.9">2</text>
<text x="156.4" y="233.6">1</text>
<text x="10.4" y="235.8">E</text>
<text x="156.4" y="236.1">2</text>
<text x="285.4" y="235.8">E</text>
<text x="67.5" y="257.7">A1</text>
<text x="80.2" y="257.7">A2</text>
<text x="67.6" y="265.3">12</text>
<text x="80.3" y="267.9">11</text>
<text x="189.4" y="267.9">A1</text>
<text x="202.1" y="267.9">A2</text>
<text x="67.6" y="270.4">14</text>
<text x="95.4" y="275.5">1</text>
<text x="189.5" y="275.5">12</text>
<text x="95.4" y="278">2</text>
<text x="95.4" y="280.6">3</text>
<text x="189.5" y="280.6">14</text>
<text x="202.2" y="278">11</text>
<text x="250.3" y="278">1</text>
<text x="250.3" y="280.6">2</text>
<text x="10.5" y="285.8">F</text>
<text x="285.5" y="285.8">F</text>
<text x="84.9" y="293.8">1</text>
<text x="91.7" y="288.9" transform="rotate(-90 91.7 288.9)">3</text>
<text x="91.7" y="296.6" transform="rotate(-90 91.7 296.6)">2</text>
<text x="189.4" y="316.1">A1</text>
<text x="202.1" y="316.1">A2</text>
<text x="189.5" y="323.8">12</text>
<text x="189.5" y="328.8">14</text>
<text x="202.2" y="326.3">11</text>
<text x="10.3" y="335.8">G</text>
<text x="285.3" y="335.8">G</text>
<text x="221.2" y="341" transform="rotate(-90 221.2 341)">3</text>
<text x="214.5" y="345.9">1</text>
<text x="211.1" y="349.9" transform="rotate(-90 211.1 349.9)">3</text>
<text x="221.2" y="348.6" transform="rotate(-90 221.2 348.6)">2</text>
<text x="204.3" y="354.8">1</text>
<text x="211.1" y="357.5" transform="rotate(-90 211.1 357.5)">2</text>
<text x="10.4" y="385.8">H</text>
<text x="285.4" y="385.8">H</text>
<text x="35" y="409.8">1</text>
<text x="85" y="409.8">2</text>
<text x="135" y="409.8">3</text>
<text x="185" y="409.8">4</text>
<text x="235" y="409.8">5</text>
<text x="285" y="409.8">6</text>
</g>
<g font-size="1.8" fill="#0000c2">
<text x="167.6" y="22.7">Button (input) array</text>
<text x="215.9" y="22.7">RTC DS3231 I²C AT24C32 RealTimeClock</text>
<text x="179.1" y="77.7">1,8 inch 128x160 SPI Serial TFT LCD Display Modul + SD Card Slot</text>
<text x="179.1" y="79.9">(1,8TFT V1.0 !!!)</text>
<text x="181.6" y="164.1">Position switches door steering</text>
<text x="181.6" y="166.2">(The position switches must be 'normally open')</text>
<text x="210.8" y="175.1">Door flap switch UP position</text>
<text x="210.8" y="187.8">Door flap switch DOWN position</text>
<text x="45.7" y="221.2">Indoor lighting component</text>
<text x="138.4" y="221.2">Motor control component</text>
<text x="45.7" y="223.4">Constraints: maximum current &lt; 6A</text>
<text x="138.4" y="223.4">Constraints: DC Motor, maximum current &lt; 6A, Voltage &lt;= 50V</text>
<text x="138.4" y="236.1">Motor supply</text>
<text x="94" y="271.6">IndoorLighting</text>
<text x="256.5" y="280.5">DC Motor</text>
<text x="76.2" y="379.6">A THT alternative for the transistor is a BC547 (for the NPN's) and BC557 (for the PNP's)</text>
</g>
<g font-size="1.8" fill="#008484">
<text x="182.6" y="27.7">SW_Push</text>
<text x="184.8" y="25.4">SW1</text>
<text x="241.4" y="26.9">+5V</text>
<text x="184.8" y="35.5">SW2</text>
<text x="73.8" y="39.8">U1</text>
<text x="97.8" y="38.4">+5V</text>
<text x="105" y="38.4">+3V3</text>
<text x="182.6" y="37.8">SW_Push</text>
<text x="55" y="42.1">MEGA_PRO_EMBED_CH340G___ATMEGA2560</text>
<text x="182.6" y="48">SW_Push</text>
<text x="184.8" y="45.7">SW3</text>
<text x="245.3" y="46.6">J5</text>
<text x="246.1" y="44">Conn_01x04_Female</text>
<text x="240.7" y="51">GND</text>
<text x="182.6" y="58.2">SW_Push</text>
<text x="184.8" y="55.8">SW4</text>
<text x="195" y="71.3">GND</text>
<text x="233.7" y="85.4">+5V</text>
<text x="206.8" y="95.7">2k2</text>
<text x="207.2" y="93.4">R7</text>
<text x="226" y="97.3">Q4</text>
<text x="226.2" y="99.7">BC807</text>
<text x="236.9" y="98.7">R9</text>
<text x="237.1" y="101.1">2k2</text>
<text x="232.6" y="130.4">R8</text>
<text x="232.1" y="132.9">18R</text>
<text x="245.4" y="136.7">J6</text>
<text x="246.5" y="134.2">Conn_01x16_Female</text>
<text x="240.7" y="143.7">GND</text>
<text x="98.5" y="176.7">GND</text>
<text x="205.9" y="179.9">J3</text>
<text x="206.8" y="182.5">Screw_Terminal_01x02</text>
<text x="198.8" y="197">GND</text>
<text x="205.9" y="192.6">J4</text>
<text x="206.8" y="195.2">Screw_Terminal_01x02</text>
<text x="59.7" y="227.6">+5V</text>
<text x="68.9" y="227.9">D1</text>
<text x="68.3" y="230.2">LED</text>
<text x="78.5" y="231.6">560</text>
<text x="78.9" y="229.3">R2</text>
<text x="147.6" y="230.7">J2</text>
<text x="147.7" y="228.2">Screw_Terminal_01x02</text>
<text x="72.6" y="238.3">D2</text>
<text x="184.2" y="237.8">+5V</text>
<text x="192.1" y="238.1">D3</text>
<text x="202.1" y="239.4">R5</text>
<text x="72.9" y="240.9">1N4448W</text>
<text x="191.5" y="240.4">LED</text>
<text x="201.7" y="241.7">560</text>
<text x="69.1" y="251.7">FINDER-36.11</text>
<text x="73.8" y="249.3">K1</text>
<text x="194.5" y="248.5">D5</text>
<text x="194.9" y="251">1N4448W</text>
<text x="191.1" y="261.8">FINDER-36.11</text>
<text x="195.7" y="259.5">K2</text>
<text x="228.3" y="267.7">D7</text>
<text x="228.7" y="270">1N4448W</text>
<text x="243.5" y="267.7">D9</text>
<text x="243.9" y="270">1N4448W</text>
<text x="101.3" y="277.9">J1</text>
<text x="102.1" y="280.2">Screw_Terminal_01x03</text>
<text x="71.3" y="287.7">R1</text>
<text x="192.1" y="287.6">D4</text>
<text x="251.7" y="285.3">J7</text>
<text x="252.5" y="287.9">Screw_Terminal_01x02</text>
<text x="70.9" y="290">2k2</text>
<text x="92.7" y="291.8">Q1</text>
<text x="191.5" y="289.9">LED</text>
<text x="201.7" y="291.3">560</text>
<text x="202.1" y="289">R6</text>
<text x="228.3" y="291.8">D8</text>
<text x="243.6" y="291.8">D10</text>
<text x="92.9" y="294.1">BC817</text>
<text x="194.5" y="296.8">D6</text>
<text x="194.9" y="299.3">1N4448W</text>
<text x="228.7" y="294.1">1N4448W</text>
<text x="243.9" y="294.1">1N4448W</text>
<text x="88.3" y="305">GND</text>
<text x="191.1" y="310.1">FINDER-36.11</text>
<text x="195.7" y="307.8">K3</text>
<text x="197" y="339.8">R3</text>
<text x="196.6" y="342.1">2k2</text>
<text x="222.2" y="343.9">Q3</text>
<text x="222.4" y="346.2">BC817</text>
<text x="196.6" y="351">2k2</text>
<text x="197" y="348.7">R4</text>
<text x="212" y="352.7">Q2</text>
<text x="212.3" y="355.1">BC817</text>
<text x="212.8" y="367.2">GND</text>
<text x="28.2" y="393.4">H1</text>
<text x="28.5" y="395.7">MountingHole</text>
<text x="53.6" y="393.4">H2</text>
<text x="53.9" y="395.7">MountingHole</text>
<text x="79" y="393.4">H3</text>
<text x="79.3" y="395.7">MountingHole</text>
<text x="104.4" y="393.4">H4</text>
<text x="104.7" y="395.7">MountingHole</text>
</g>
<g font-size="1.8">
<text x="167.6" y="31.7">SW_BackButton</text>
<text x="215.9" y="34.2">RTC_SDA</text>
<text x="215.9" y="31.7">RTC_SCL</text>
<text x="167.6" y="41.8">SW_EnterButton</text>
<text x="167.6" y="52">SW_UpButton</text>
<text x="34.3" y="66">TFT_SPI_Clock</text>
<text x="34.3" y="60.9">TFT_SPI_MOSI</text>
<text x="167.6" y="62.1">SW_DownButton</text>
<text x="34.3" y="83.7">Motor_Up</text>
<text x="34.3" y="81.2">IndoorLighting</text>
<text x="103.8" y="81.2">TFT_Dimming</text>
<text x="104.9" y="83.7">Motor_Down</text>
<text x="34.3" y="86.3">TFT_reset</text>
<text x="96.8" y="86.3">TFT_DataOrCommand</text>
<text x="108.9" y="88.8">TFT_CS</text>
<text x="34.3" y="101.5">RTC_SCL</text>
<text x="107.2" y="101.5">RTC_SDA</text>
<text x="181.6" y="97.7">TFT_Dimming</text>
<text x="34.3" y="106.6">SW_DownButton</text>
<text x="34.3" y="104.1">SW_EnterButton</text>
<text x="101.8" y="104.1">SW_BackButton</text>
<text x="103.7" y="106.6">SW_UpButton</text>
<text x="181.6" y="106.6">TFT_DataOrCommand</text>
<text x="181.6" y="104.1">TFT_reset</text>
<text x="34.3" y="109.1">DoorPositionDown</text>
<text x="102.1" y="109.1">DoorPositionUp</text>
<text x="181.6" y="111.7">TFT_SPI_Clock</text>
<text x="181.6" y="109.1">TFT_SPI_MOSI</text>
<text x="181.6" y="114.2">TFT_CS</text>
<text x="181.6" y="172.6">DoorPositionUp</text>
<text x="181.6" y="185.3">DoorPositionDown</text>
<text x="45.7" y="292">IndoorLighting</text>
<text x="176.5" y="344.1">Motor_Up</text>
<text x="176.5" y="353">Motor_Down</text>
</g>
<g font-size="1.4" fill="#008484">
<text x="84.3" y="46.4">VIN</text>
<text x="84.1" y="51.5">3V3</text>
<text x="84.9" y="48.9">5V</text>
<text x="63.2" y="56.6">RST</text>
<text x="82.8" y="56.6">AREF</text>
<text x="84.8" y="59.1">TX</text>
<text x="63.2" y="61.6">MOSI</text>
<text x="63.2" y="64.2">MISO</text>
<text x="84.7" y="61.6">RX</text>
<text x="63.2" y="66.7">SCK</text>
<text x="63.2" y="69.3">RESET</text>
<text x="63.2" y="79.4">D3</text>
<text x="63.2" y="82">D5</text>
<text x="84.8" y="79.4">D2</text>
<text x="84.8" y="82">D4</text>
<text x="63.2" y="84.5">D7</text>
<text x="63.2" y="87">D9</text>
<text x="63.2" y="89.6">D11</text>
<text x="84" y="89.6">D10</text>
<text x="84.8" y="84.5">D6</text>
<text x="84.8" y="87">D8</text>
<text x="63.2" y="92.1">D13</text>
<text x="63.2" y="94.7">D15</text>
<text x="84" y="92.1">D12</text>
<text x="84" y="94.7">D14</text>
<text x="63.2" y="97.2">D17</text>
<text x="63.2" y="99.7">D19</text>
<text x="84" y="97.2">D16</text>
<text x="84" y="99.7">D18</text>
<text x="63.2" y="102.3">D21</text>
<text x="63.2" y="104.8">D23</text>
<text x="63.2" y="107.4">D25</text>
<text x="84" y="102.3">D20</text>
<text x="84" y="104.8">D22</text>
<text x="84" y="107.4">D24</text>
<text x="63.2" y="109.9">D27</text>
<text x="63.2" y="112.4">D29</text>
<text x="84" y="109.9">D26</text>
<text x="84" y="112.4">D28</text>
<text x="63.2" y="115">D31</text>
<text x="63.2" y="117.5">D33</text>
<text x="84" y="115">D30</text>
<text x="84" y="117.5">D32</text>
<text x="63.2" y="120.1">D35</text>
<text x="63.2" y="122.6">D37</text>
<text x="63.2" y="125.1">D39</text>
<text x="84" y="120.1">D34</text>
<text x="84" y="122.6">D36</text>
<text x="84" y="125.1">D38</text>
<text x="63.2" y="127.7">D41</text>
<text x="63.2" y="130.2">D43</text>
<text x="84" y="127.7">D40</text>
<text x="84" y="130.2">D42</text>
<text x="63.2" y="132.8">D45</text>
<text x="63.2" y="135.3">D47</text>
<text x="63.2" y="137.8">D49</text>
<text x="84" y="132.8">D44</text>
<text x="84" y="135.3">D46</text>
<text x="84" y="137.8">D48</text>
<text x="63.2" y="140.4">D51</text>
<text x="63.2" y="142.9">D53</text>
<text x="84" y="140.4">D50</text>
<text x="84" y="142.9">D52</text>
<text x="63.2" y="145.5">A1</text>
<text x="63.2" y="148">A3</text>
<text x="84.8" y="145.5">A0</text>
<text x="84.8" y="148">A2</text>
<text x="63.2" y="150.5">A5</text>
<text x="63.2" y="153.1">A7</text>
<text x="63.2" y="155.6">A9</text>
<text x="84.8" y="150.5">A4</text>
<text x="84.8" y="153.1">A6</text>
<text x="84.8" y="155.6">A8</text>
<text x="63.2" y="158.2">A11</text>
<text x="63.2" y="160.7">A13</text>
<text x="84" y="158.2">A10</text>
<text x="84" y="160.7">A12</text>
<text x="63.2" y="163.2">A15</text>
<text x="84" y="163.2">A14</text>
<text x="83.5" y="168.3">GND</text>
</g>
</svg>
